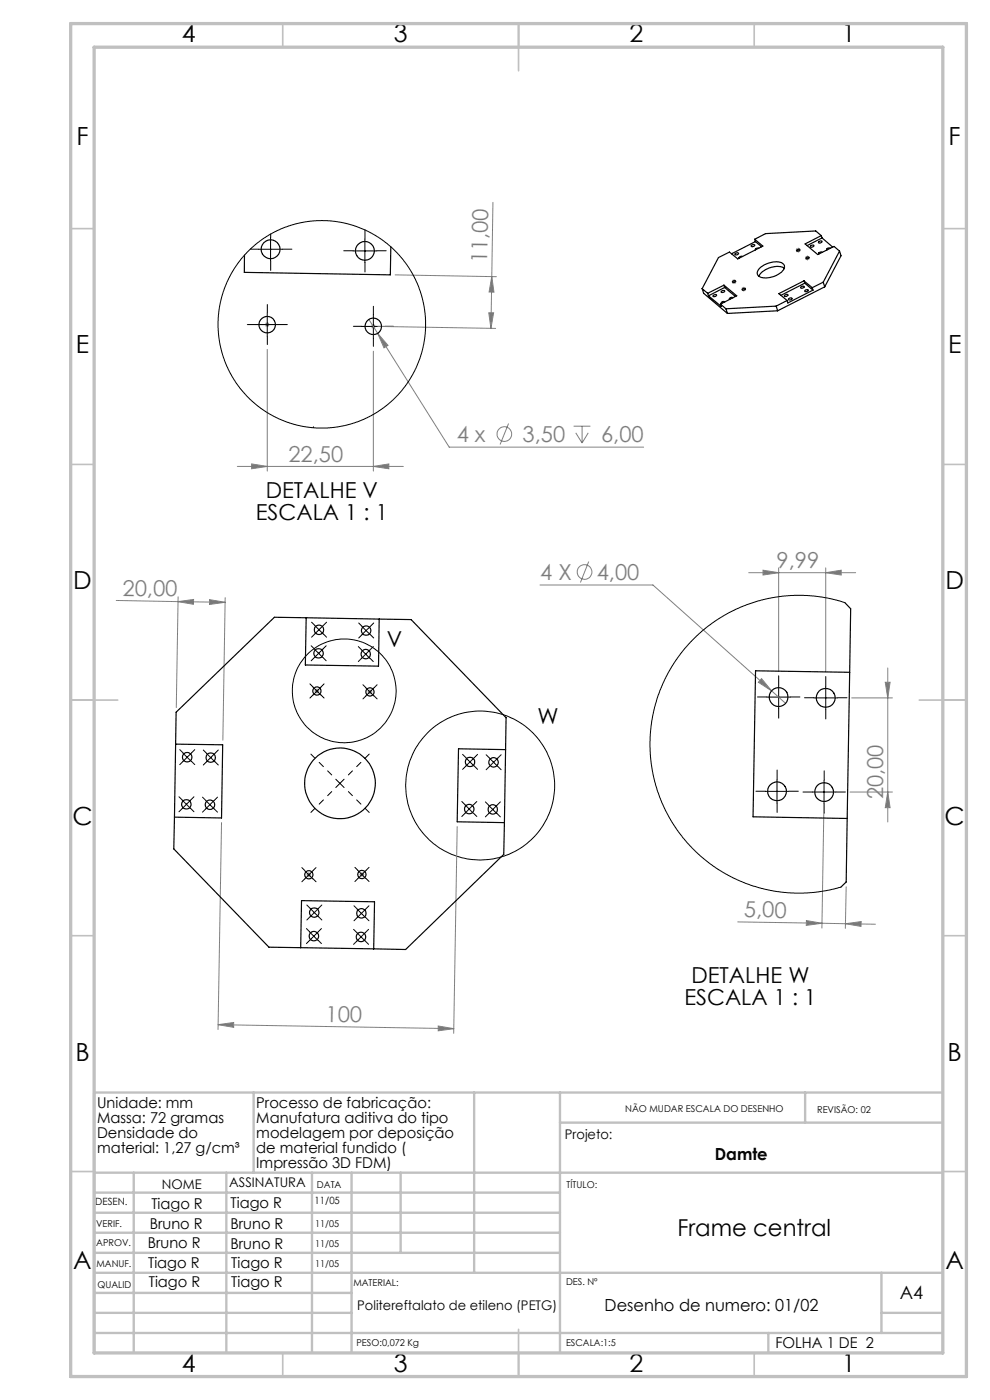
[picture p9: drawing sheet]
<svg xmlns="http://www.w3.org/2000/svg" width="210mm" height="297mm" viewBox="0 0 210 297" stroke-linecap="round" stroke-linejoin="round" font-family="sans-serif">
<g fill="none" stroke="#808080" stroke-width=".21">
<path d="M83.8 58.3l21.5 .4M104.3 58.7l.5 3.3-1-.1zM104.6 42.9l-.5 26.8M155.2 59.8h1M155.4 59.4l.7 .7M155.7 59.2v1.1M156.1 59.4l-.7 .7M168.8 53.1h1M168.9 52.7l.8 .7M169.3 52.6v1M169.7 52.7l-.8 .7M170.8 54.7h1"/>
<path d="M170.9 54.4l.7 .7M171.3 54.2v1M171.6 54.4l-.7 .7M56.2 68.9h1M56.3 68.5l.7 .7M56.7 68.4v1M56.7 74.1v25.8M57 68.5l-.7 .7M78.2 67.8l17.1 27.1h41.2M78.7 69.2h1M78.8 68.9l.8 .7M79.2 68.8v.9"/>
<path d="M79.2 74.5v25.4M79.6 68.9l-.8 .7M80.1 70.7l2.2 2.6-.8 .5zM80.2 69.2l24.9 .5M103.7 66.4h1l-.6 3.3zM157.3 61.3h1M157.4 61l.7 .7M157.8 60.9v.9M158.1 61l-.7 .7M50.3 99h35.2M53.4 98.4l3.3 .6-3.3 .4zM79.2 99l3.3-.6v1z"/>
<path d="M107.9 89.8l-1.8 4.5M121.7 90.4h3.5M122.1 91.8l1.4 2.2M123.5 90.4v3.6M124.8 91.8l-1.3 2.2M124.9 119.1l-1.8 4.5M24.7 127.4l13 .2M37.7 127.6l3.4-.4-.1 1zM37.7 127.6l10.1 .2M37.8 126.6l-.4 23.5M44.4 127.2l3.4 .6-3.4 .4zM47.8 126.8l-.5 30.2"/>
<path d="M114.5 124.1h24l25.2 22.4M158.8 121.5h22.7M161.9 121l3.3 .5-3.3 .5zM165.2 120.5v21.9M175.2 121.5l3.2-.5v1zM175.2 120.5v22.1M66.7 146.6h1M66.9 146.3l.7 .7M67.2 146.1v1M67.6 146.3l-.7 .7M78 146.8h1M78.1 146.4l.7 .7"/>
<path d="M78.5 146.3v1M78.8 146.4l-.7 .7M161.5 144l2.2 2.5-2.8-1.8zM163.7 146.5l3 2.7M180.7 148.1h8.6M187.8 144.7h1l-.5 3.4zM188.3 141.7v32.7M47 174.5l-.8 43.9M97 175.4l-.8 43.8M174.8 169l-.5 27.9M180.3 168h9M188.3 168l.5 3.3h-1z"/>
<path d="M65 185.6h1M65.2 185.2l.7 .7M65.5 185.1v1M65.9 185.2l-.7 .7M76.3 185.5h1M76.4 185.2l.7 .7M76.8 185v1M77.1 185.2l-.7 .7M156.5 195.6l17.8 .3M171.1 195.3l3.2 .6-3.3 .4zM174.3 195.9l5.1 .1M179.4 196l6.3 .1"/>
<path d="M179.4 196l3.3-.5-.1 1zM179.5 188.1l-.2 8.9M46.2 217.4l50.1 .8M46.2 217.4l3.4-.5v1zM93 217.7l3.3 .5-3.3 .5z"/>
<circle cx="107" cy="92.1" r="1.56"/>
<circle cx="124" cy="121.3" r="1.55"/>
</g>
<g fill="none" stroke="#000" stroke-width=".21">
<path d="M54.9 52.9h5M57.4 50.4v5M74.9 53.2h5M77.4 50.7v5M54.2 68.9h5M56.7 66.4v5M76.7 69.2h5M79.2 66.7v5.1M66.7 137.7l1.8 1.8M66.8 132.7l1.7 1.8M68.5 137.7l-1.8 1.8M68.5 132.7l-1.7 1.8"/>
<path d="M76.7 137.9l1.8 1.8M76.8 132.9l.8 .9M77.6 133.8l-.8 .9M77.6 133.8l1 .9M78.5 137.9l-1.8 1.8M78.6 132.9l-1 .9M38.8 159.8l.9 .9M40.6 159.8l-.9 .9M43.8 159.8l1.8 1.8M45.6 159.8l-1.8 1.8M66.4 145.7l1.7 1.8M68.1 145.7l-1.7 1.8"/>
<path d="M77.6 145.9l1.7 1.8M79.3 145.9l-1.7 1.8M162.7 147.9h5M165.2 145.4v5M172.6 148.1h5.1M175.2 145.6v4.9M38.7 169.8l1.7 1.7M39.7 160.7l-.9 .8M39.7 160.7l.9 .8M40.4 169.8l-1.7 1.7M43.6 169.8l1.8 1.8M45.4 169.8l-1.8 1.8"/>
<path d="M71.2 165.3l1.8 1.8M73 165.3l-1.8 1.8M98.6 170.7l.9 .9M98.8 160.8l1.8 1.7M99.5 171.6l-.9 .9M99.5 171.6l.9 .9M100.4 170.7l-.9 .9M100.6 160.8l-1.8 1.7M103.6 170.8l1.8 1.8M103.8 160.8l1.8 1.8M105.4 170.8l-1.8 1.8M105.6 160.8l-1.8 1.8"/>
<path d="M162.3 167.9h5M164.8 165.4v5M172.3 168h5M174.8 165.6v4.9M64.6 184.7l1.8 1.8M65.7 197.7l1.8 1.8M65.8 192.7l1.8 1.8M66.4 184.7l-1.8 1.8M67.5 197.7l-1.8 1.8M67.6 192.7l-1.8 1.8M75.7 197.9l1.8 1.7M75.8 192.9l1.7 1.8"/>
<path d="M75.9 184.6l1.7 1.8M77.5 197.9l-1.8 1.7M77.5 192.9l-1.7 1.8M77.6 184.6l-1.7 1.8"/>
<circle cx="73" cy="146.6" r="11"/>
<circle cx="101.9" cy="166.6" r="15.8"/>
</g>
<g fill="none" stroke="#000" stroke-width=".21" stroke-dasharray="15.2 1.3 1.3 1.3">
<path d="M54.9 52.9h-1.8M57.4 50.4v-.8M57.4 55.4v2M59.9 52.9h2M74.9 53.2h-2M77.4 50.7v-1.9M77.4 55.7v2M79.9 53.2h2M54.2 68.9h-1.7M56.7 66.4v-1.8M56.7 71.4v1.7M59.2 68.9h1.8"/>
<path d="M76.7 69.2h-1.7M79.2 66.7v-1.7M79.2 71.7v1.8M81.7 69.2h1.8M66.5 90.7v-.2M66.7 137.7l-.7-.7M66.7 139.5l-.7 .7M66.8 132.7l-.7-.7M66.8 134.5l-.7 .7M68.5 139.5l.7 .7M68.5 137.7l.7-.7M68.6 134.5l.7 .7"/>
<path d="M68.6 132.7l.7-.7M76.7 137.9l-.7-.7M76.7 139.6l-.7 .7M76.8 132.9l-.7-.7M76.8 134.6l-.7 .7M78.5 139.6l.7 .7M78.5 137.9l.7-.7M78.6 134.6l.7 .7M78.6 132.9l.7-.7M38.8 159.7l-.7-.7M40.6 159.7l.7-.7M43.8 159.8l-.7-.7"/>
<path d="M45.6 159.8l.7-.7M66.4 145.7l-.7-.6M66.4 147.5l-.7 .6M68.1 147.5l.6 .6M68.1 145.7l.6-.6M77.6 145.9l-.6-.6M77.6 147.7l-.6 .6M79.4 147.7l.6 .6M79.4 145.9l.6-.6M162.7 147.9h-2M165.2 145.4v-2M165.2 150.4v2"/>
<path d="M167.7 147.9h2M172.7 148h-2M175.2 145.5v-2M175.2 150.5v2M177.7 148h2M38.7 169.7l-.7-.7M38.7 171.5l-.7 .7M38.8 161.5l-.7 .7M40.4 171.5l.7 .7M40.4 169.7l.7-.7M40.6 161.5l.7 .7M43.7 169.8l-.7-.7"/>
<path d="M43.7 171.6l-.7 .7M43.8 161.6l-.7 .7M45.4 171.6l.7 .7M45.4 169.8l.7-.7M45.6 161.6l.7 .7M98.7 170.7l-.7-.7M98.7 172.5l-.7 .7M98.8 160.7l-.7-.7M98.8 162.5l-.7 .7M100.4 172.5l.7 .7M100.4 170.7l.7-.7M100.6 162.5l.7 .7"/>
<path d="M100.6 160.7l.7-.7M103.7 170.8l-.7-.7M103.7 172.6l-.7 .7M103.8 160.8l-.7-.7M103.8 162.6l-.7 .7M105.4 172.6l.7 .7M105.4 170.8l.7-.7M105.6 162.6l.7 .7M105.6 160.8l.7-.7M162.3 167.9h-2M164.8 165.4v-2M164.8 170.4v2"/>
<path d="M167.3 167.9h2M172.3 168h-2M174.8 165.5v-2M174.8 170.5v2M177.3 168h2M64.7 184.7l-.7-.6M64.7 186.4l-.7 .7M65.7 197.7l-.7-.7M65.7 199.5l-.7 .7M65.8 192.7l-.7-.7M65.8 194.5l-.7 .7M66.4 186.4l.6 .7"/>
<path d="M66.4 184.7l.6-.6M67.5 199.5l.7 .7M67.5 197.7l.7-.7M67.6 194.5l.7 .7M67.6 192.7l.7-.7M75.7 197.9l-.7-.7M75.7 199.6l-.7 .7M75.8 192.9l-.7-.7M75.8 194.6l-.7 .7M75.9 184.6l-.6-.6M75.9 186.4l-.6 .6M77.5 199.6l.7 .7"/>
<path d="M77.5 197.9l.7-.7M77.6 194.6l.7 .7M77.6 192.9l.7-.7M77.7 186.4l.6 .6M77.7 184.6l.6-.6"/>
</g>
<g fill="none" stroke="#c0c0c0" stroke-width=".35">
<path d="M60 5v5M110 5v10M160 5v5M15 48.5h5M200 48.5h5M15 98.5h5M200 98.5h5M15 148.5h10M195 148.5h10M15 198.5h5M200 198.5h5M15 248.5h5"/>
<path d="M200 248.5h5M60 287v5M110 282v10M160 287v5"/>
</g>
<g fill="none" stroke="#c0c0c0" stroke-width=".5">
<path d="M53.8 231.8v17M100.6 231.8v38.2M118.8 231.8v55.2M118.8 238.2h81.2M170.8 231.8v6.4M200 231.8h-180v55.2M20 248.8h180M20 257.3h98.8M20 253h98.8M28.4 248.8v38.2M48 248.8v38.2M66.2 248.8v38.2"/>
<path d="M74.6 248.8v38.2M85 248.8v17M20 265.8h98.8M20 261.5h98.8M20 278.5h54.6M20 274.3h54.6M20 270h180M187 278.5h13M187 270v12.8M20 282.8h180M163 282.8v4.2"/>
</g>
<path d="M15 5h190v287h-190zM20 10h180v277h-180z" fill="none" stroke="#c0c0c0" stroke-width=".7"/>
<path d="M70.4 164.4l-4.5-4.4M70.4 167.9l-4.5 4.5M73.9 167.9l4.4 4.5M73.9 164.4l4.4-4.4" fill="none" stroke="#000" stroke-width=".21" stroke-dasharray="15.2 1.3 1.3 1.3" stroke-dashoffset="14"/>
<g fill="#808080">
<path d="M44.4 127.2l3.4 .6-3.4 .4zM37.7 127.6l3.4-.4-.1 1z"/>
<path d="M79.2 99l3.3-.6v1zM53.4 98.4l3.3 .6-3.3 .4z"/>
<path d="M80.1 70.7l1.4 3.1 .8-.5zM161.9 121l3.3 .5-3.3 .5zM175.2 121.5l3.2-.5v1zM161.5 144l-.6 .7 2.8 1.8z"/>
<path d="M103.7 66.4h1l-.6 3.3zM104.3 58.7l.5 3.3-1-.1z"/>
<path d="M187.8 144.7h1l-.5 3.4zM188.3 168l.5 3.3h-1z"/>
<path d="M171.1 195.3l3.2 .6-3.3 .4zM179.4 196l3.3-.5-.1 1z"/>
<path d="M46.2 217.4l3.4-.5v1zM93 217.7l3.3 .5-3.3 .5z"/>
</g>
<g fill="none" stroke="#000" stroke-width=".25">
<path d="M82.9 52.3l-.1 6-31-.5 .1-3.7M155.4 59.7l.2-.1a.23 .23 0 0 1 .3-.1 .23 .23 0 0 1 .1 .3l-.5 .1zM156 53.8l.6-.1a.34 .34 0 0 1-.3 .4 .34 .34 0 0 1-.4-.2zM157.5 54.4h-.5l-.2 .2v.2M159.5 52l.1-.1a.25 .25 0 0 1 .3-.1 .25 .25 0 0 1 .2 .3l-.2 .1a.32 .32 0 0 1-.3 .2 .32 .32 0 0 1-.3-.3zM160.1 50.8l1.7 1.4-5.3 2.7-1.8-1.4-2.3 1.1-3.5 6.6M160.1 50.8l.1 .5M160.2 51.3l-5 2.5M160.2 51.3l1.3 1M160.9 52.7l-.3-.1a.29 .29 0 0 0-.3 .1 .29 .29 0 0 0 0 .3M161 57a4.9 4.9 0 0 1 4.9-1.2 1.02 1.02 0 0 1 0 1.8 4.8 4.8 0 0 1-4.9 1 1 1 0 0 1 0-1.6zM166.4 56.9a4.6 4.6 0 0 0-5.4 1.7"/>
<path d="M169.1 53l.1-.1a.25 .25 0 0 1 .3-.1 .25 .25 0 0 1 .2 .3l-.3 .1a.25 .25 0 0 1-.2 .1 .25 .25 0 0 1-.2-.2zM170.5 59.6l1.8 1.4M170.5 59.6l-5.3 2.7 1.8 1.4M170.5 59.6l.2 .5M171 54.7l.1-.1a.25 .25 0 0 1 .3-.1 .25 .25 0 0 1 .2 .2l-.2 .2a.23 .23 0 0 1-.3 .1 .23 .23 0 0 1-.1-.3zM172 52.1l.3-.1a.21 .21 0 0 1 .3 .1 .21 .21 0 0 1-.2 .2 .28 .28 0 0 1-.3 .2 .28 .28 0 0 1-.2-.3zM173.7 51.3l.2-.2a.26 .26 0 0 1 .3 0 .26 .26 0 0 1 .2 .2l-.6 .3-.2-.1zM174.2 50l-1.2-1-10.6 .6-2.3 1.2M174.2 50l-3.4 1.7 2.7 2.3 3.4-1.7 1.2 1M174.2 50l.2 .5M174.4 53.5h-.4a.28 .28 0 0 0-.3 .1 .28 .28 0 0 0 0 .3M174.4 50.5l-3.2 1.6"/>
<path d="M174.4 50.5l2.2 1.9M174.6 59.9l-2.3 1.1M174.6 59.9l.3 1M176.1 52.7l-.3-.1a.28 .28 0 0 0-.4 .1 .28 .28 0 0 0 0 .3M178.1 53.3l-3.5 6.6M178.1 53.3l.3 1-3.5 6.6M148.9 61.2l1.2 1M148.9 61.2l.4 1 5 4.3M150.1 62.2l.2 .6M150.3 62.8l2.7 2.2-.2-.5M151.3 62.6h.1a.28 .28 0 0 1 .4-.2 .28 .28 0 0 1 .2 .3l-.7 .2zM152.8 64.5l1.2 1"/>
<path d="M153 61.8l.2-.1a.25 .25 0 0 1 .3-.1 .25 .25 0 0 1 .2 .2l-.4 .3a.2 .2 0 0 1-.3 0 .2 .2 0 0 1 0-.3zM153.6 60.5l2.7 2.3-3.5 1.7M153.6 60.5l-3.5 1.7M153.6 60.5l.1 .5M153.7 61l2.3 1.9M153.7 61l-3.4 1.8M153.7 64.1l-.3-.1a.28 .28 0 0 0-.3 .1 .28 .28 0 0 0 0 .3M154 65.5l.3 1M155.5 63.2l-.4-.1a.28 .28 0 0 0-.3 .1 .28 .28 0 0 0 0 .3M157.5 61.3l.5-.1a.26 .26 0 0 1-.2 .3 .26 .26 0 0 1-.3-.2zM164.6 64.9l-10.6 .6M164.6 64.9l.4 1"/>
<path d="M165 65.9l-10.7 .6M166.4 62.7l.2-.2a.28 .28 0 0 1 .3-.1 .28 .28 0 0 1 .2 .2l-.3 .3a.24 .24 0 0 1-.3 0 .24 .24 0 0 1-.1-.2zM167 63.7l-2.4 1.2M167.3 63.4l.2-.2a.26 .26 0 0 1 .3-.1 .26 .26 0 0 1 .2 .3l-.3 .2a.26 .26 0 0 1-.3 .1 .26 .26 0 0 1-.1-.3zM169.9 60.9l.2-.2a.25 .25 0 0 1 .3 0 .25 .25 0 0 1 .2 .2l-.4 .2a.2 .2 0 0 1-.3 .1 .2 .2 0 0 1 0-.3zM170.7 60.1l-5 2.5M170.7 60.1l1.7 1.5M170.7 61.6l.4-.1a.21 .21 0 0 1 .3 0 .21 .21 0 0 1-.2 .3 .25 .25 0 0 1-.3 .1 .25 .25 0 0 1-.2-.2zM172.3 61l.1 .6M172.4 61.6l-5.3 2.7-.1-.6M174.9 60.9l-9.9 5M64.9 131.1l-6.7-.2-20.8 20.2-.1 6.8"/>
<path d="M64.9 131.1l-.1 10 15.5 .2 .1-10M64.9 131.1l15.5 .2M80.4 131.3l6.8 .1 20.2 20.9-.4 22.2M179.2 127.8l1.2 1.3-.2 13.5M37.3 157.9l9.9 .1-.2 15.5-10-.1M37.3 157.9l-.3 15.5M107.2 159l-9.9-.1-.3 15.4 10 .2M180.2 142.6l-.7 44.5-1.1 1.1M180.2 142.6l-19.9-.3-.6 31 20 .3M37 173.4l-.1 6.7 20.1 20.8 22.3 .4M107 174.5l-.1 6.8-20.9 20.1-6.7-.1M63.8 201l.2-9.9 15.4 .2-.1 10"/>
<circle cx="57.4" cy="52.9" r="2.01"/>
<circle cx="77.4" cy="53.2" r="2"/>
<circle cx="56.7" cy="68.9" r="1.74"/>
<circle cx="79.2" cy="69.2" r="1.74"/>
<circle cx="67.6" cy="138.6" r=".99"/>
<circle cx="67.7" cy="133.6" r=".99"/>
<circle cx="77.6" cy="138.8" r="1"/>
<circle cx="77.7" cy="133.8" r="1"/>
<circle cx="67.2" cy="146.6" r=".87"/>
<circle cx="78.5" cy="146.8" r=".89"/>
<circle cx="165.2" cy="147.9" r="2.01"/>
<circle cx="175.2" cy="148" r="2"/>
<circle cx="39.5" cy="170.6" r=".99"/>
<circle cx="39.7" cy="160.6" r="1.01"/>
<circle cx="44.5" cy="170.7" r="1"/>
<circle cx="44.7" cy="160.7" r=".99"/>
<circle cx="72.1" cy="166.2" r="7.5"/>
<circle cx="99.5" cy="171.6" r="1"/>
<circle cx="99.7" cy="161.6" r=".99"/>
<circle cx="104.5" cy="171.7" r=".99"/>
<circle cx="104.7" cy="161.7" r="1.01"/>
<circle cx="164.8" cy="167.9" r="2"/>
<circle cx="174.8" cy="168" r="2"/>
<circle cx="65.5" cy="185.6" r=".87"/>
<circle cx="66.6" cy="198.6" r=".99"/>
<circle cx="66.7" cy="193.6" r="1"/>
<circle cx="76.6" cy="198.8" r="1.01"/>
<circle cx="76.7" cy="193.8" r=".99"/>
<circle cx="76.8" cy="185.5" r=".88"/>
</g>
<g fill="none" stroke="#000" stroke-width=".21">
<path d="M179.2 127.8l-3.7-.9-4.2-.6h-3.6l-3.3 .4-3.5 .8-3.8 1.3-2.8 1.4-3.3 2-3.2 2.7-2.3 2.4-2.1 2.7-2 3.4-1.4 3-1.1 3.6-.7 3.1-.3 4.2 .1 3.2 .5 3.7 1.1 3.9 1.4 3.5 1.7 3.1 2.2 3.1 3 3.2 2.6 2.2 3.4 2.2 3.1 1.5 2.9 1.1 4.1 1 3.7 .4h3.6l4-.5 3.1-.7"/>
<circle cx="68.3" cy="68.8" r="22"/>
</g>
<g font-size="5.3">
<text x="38.5" y="9">4</text>
<text x="83.5" y="9">3</text>
<text x="133.6" y="9">2</text>
<text x="178.6" y="9">1</text>
<text x="16.2" y="30.7">F</text>
<text x="201.2" y="30.7">F</text>
<text x="16.1" y="75">E</text>
<text x="201.1" y="75">E</text>
<text x="15.5" y="125">D</text>
<text x="200.5" y="125">D</text>
<text x="15.4" y="175">C</text>
<text x="200.4" y="175">C</text>
<text x="16" y="225">B</text>
<text x="201" y="225">B</text>
<text x="15.5" y="269.2">A</text>
<text x="200.5" y="269.2">A</text>
<text x="38.5" y="291">4</text>
<text x="83.5" y="291">3</text>
<text x="133.6" y="291">2</text>
<text x="178.6" y="291">1</text>
</g>
<text font-size="4.9" x="143.7" y="262.1">Frame central</text>
<g font-size="4.7" fill="#808080">
<text x="103.4" y="55.8" transform="rotate(-89 103.4 55.8)">11,00</text>
<text x="96.9" y="93.8">4 x</text>
<text x="110.9" y="93.8">3,50</text>
<text x="127.5" y="93.8">6,00</text>
<text x="61.2" y="97.9">22,50</text>
<text x="114.6" y="123">4 X</text>
<text x="126.6" y="123">4,00</text>
<text x="164.7" y="120.5">9,99</text>
<text x="26" y="126.4" transform="rotate(1 26 126.4)">20,00</text>
<text x="187.3" y="169.6" transform="rotate(-90 187.3 169.6)">20,00</text>
<text x="157.8" y="194.6" transform="rotate(1 157.8 194.6)">5,00</text>
<text x="69.1" y="216.7" transform="rotate(1 69.1 216.7)">100</text>
</g>
<g font-size="4.7">
<text x="56.4" y="105.7">DETALHE V</text>
<text x="54.3" y="110.3">ESCALA 1 : 1</text>
<text x="82.1" y="137.2">V</text>
<text x="114" y="153.6">W</text>
<text x="146.7" y="208.6">DETALHE W</text>
<text x="145.2" y="213.1">ESCALA 1 : 1</text>
</g>
<text font-size="3.9" x="190.9" y="275.5">A4</text>
<g font-size="3.5">
<text x="151.6" y="246.1">Damte</text>
<text x="128.3" y="278">Desenho de numero: 01/02</text>
</g>
<g font-size="3.2">
<text x="20.6" y="235">Unidade: mm</text>
<text x="20.6" y="238.2">Massa: 72 gramas</text>
<text x="54.4" y="235">Processo de fabricação:</text>
<text x="54.4" y="238.2">Manufatura aditiva do tipo</text>
<text x="20.6" y="241.3">Densidade do</text>
<text x="20.6" y="244.5">material: 1,27 g/cm³</text>
<text x="54.4" y="241.4">modelagem por deposição</text>
<text x="54.4" y="244.5">de material fundido (</text>
<text x="54.4" y="247.7">Impressão 3D FDM)</text>
<text x="32.1" y="256.4">Tiago R</text>
<text x="48.9" y="256.2">Tiago R</text>
<text x="31.8" y="260.6">Bruno R</text>
<text x="48.9" y="260.6">Bruno R</text>
<text x="31.3" y="264.7">Bruno R</text>
<text x="31.4" y="269.1">Tiago R</text>
<text x="48.9" y="264.9">Bruno R</text>
<text x="49" y="269">Tiago R</text>
<text x="31.6" y="273">Tiago R</text>
<text x="49" y="272.9">Tiago R</text>
<text x="164.5" y="286">FOLHA 1 DE 2</text>
</g>
<g font-size="2.8">
<text x="119.8" y="241.7">Projeto:</text>
<text x="48.6" y="251.8">ASSINATURA</text>
<text x="34.3" y="252.1">NOME</text>
<text x="75.8" y="277.9">Politereftalato de etileno (PETG)</text>
</g>
<g font-size="2.1">
<text x="20.2" y="255.7">DESEN.</text>
<text x="66.7" y="255.4">11/05</text>
</g>
<g font-size="2">
<text x="132.6" y="236">NÃO MUDAR ESCALA DO DESENHO</text>
<text x="173.3" y="236.2">REVISÃO: 02</text>
<text x="67.2" y="251.9">DATA</text>
<text x="120.2" y="251.9">TÍTULO:</text>
<text x="20.4" y="260.3">VERIF.</text>
<text x="66.9" y="260.3">11/05</text>
<text x="20.4" y="264.4">APROV.</text>
<text x="20.5" y="268.8">MANUF.</text>
<text x="66.9" y="264.6">11/05</text>
<text x="66.9" y="268.7">11/05</text>
<text x="20.7" y="273.1">QUALID</text>
<text x="75" y="272.9">MATERIAL:</text>
<text x="120.1" y="272.5">DES. Nº</text>
<text x="75.6" y="285.5">PESO:0,072 Kg</text>
<text x="120.1" y="285.6">ESCALA:1:5</text>
</g>
</svg>
